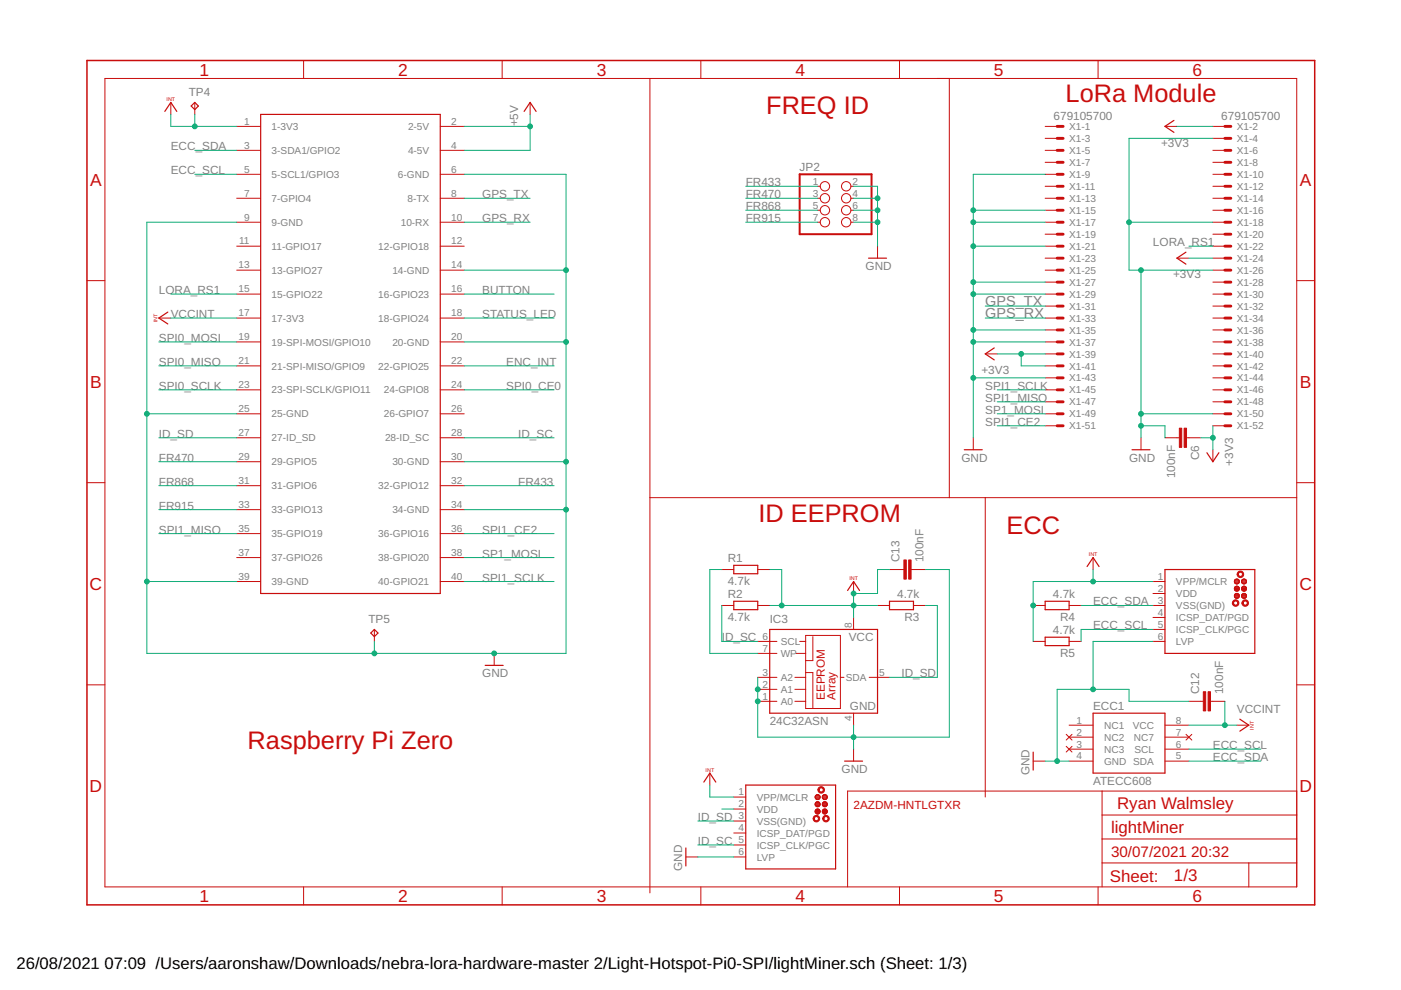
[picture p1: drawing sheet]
<svg xmlns="http://www.w3.org/2000/svg" width="297mm" height="210mm" viewBox="0 0 297 210" stroke-linecap="round" stroke-linejoin="round" font-family="sans-serif">
<g fill="none" stroke="#c90d0c" stroke-width=".21">
<path d="M22.2 16.6h252.7v171.4h-252.7zM64.4 12.8v3.8M106.5 12.8v3.8M137.8 16.6v172.7M148.6 12.8v3.8M190.7 12.8v3.8M201.3 16.6v88.9M232.8 12.8v3.8M36.2 21.7v2.6M41.3 21.7v2.6M50.2 26.8h5.1M50.2 31.9h5.1"/>
<path d="M50.2 37h5.1M93.3 26.8h5.1M93.3 31.9h5.1M93.3 37h5.1M112.4 21.7v2.6M173.4 39.5h.5M180.4 39.5h.6M221.6 26.8h2.5M221.6 31.9h2.5M221.6 37h2.5M221.6 29.3h2.5M221.6 34.4h2.5"/>
<path d="M221.6 39.5h2.5M247 26.8h2.5M257.2 26.8h2.5M257.2 31.9h2.5M257.2 37h2.5M257.2 29.3h2.5M257.2 34.4h2.5M257.2 39.5h2.5M18.4 59.5h3.8M50.2 42h5.1M50.2 47.1h5.1M50.2 52.2h5.1"/>
<path d="M50.2 57.3h5.1M93.3 42h5.1M93.3 47.1h5.1M93.3 52.2h5.1M93.3 57.3h5.1M173.4 42h.5M173.4 47.1h.5M173.4 44.6h.5M180.4 42h.6M180.4 47.1h.6M180.4 44.6h.6M186.1 52.2v2.5"/>
<path d="M221.6 42h2.5M221.6 47.1h2.5M221.6 52.2h2.5M221.6 57.3h2.5M221.6 44.6h2.5M221.6 49.7h2.5M221.6 54.7h2.5M221.6 59.8h2.5M249.5 54.7h2.6M257.2 42h2.5M257.2 47.1h2.5M257.2 52.2h2.5"/>
<path d="M257.2 57.3h2.5M257.2 44.6h2.5M257.2 49.7h2.5M257.2 54.7h2.5M257.2 59.8h2.5M274.9 59.5h3.8M33.7 67.4h2.5M50.2 62.4h5.1M50.2 67.4h5.1M50.2 72.5h5.1M50.2 77.6h5.1M93.3 62.4h5.1"/>
<path d="M93.3 67.4h5.1M93.3 72.5h5.1M93.3 77.6h5.1M208.9 75h2.5M221.6 62.4h2.5M221.6 67.4h2.5M221.6 72.5h2.5M221.6 77.6h2.5M221.6 64.9h2.5M221.6 70h2.5M221.6 75h2.5M257.2 62.4h2.5"/>
<path d="M257.2 67.4h2.5M257.2 72.5h2.5M257.2 77.6h2.5M257.2 64.9h2.5M257.2 70h2.5M257.2 75h2.5M50.2 82.7h5.1M50.2 87.7h5.1M50.2 92.8h5.1M50.2 97.9h5.1M93.3 82.7h5.1M93.3 87.7h5.1"/>
<path d="M93.3 92.8h5.1M93.3 97.9h5.1M206.4 92.8v2.6M221.6 82.7h2.5M221.6 87.7h2.5M221.6 80.1h2.5M221.6 85.2h2.5M221.6 90.3h2.5M241.9 92.8v2.6M247 92.8h3M251.6 92.8h3M257.2 82.7h2.5"/>
<path d="M257.2 87.7h2.5M257.2 80.1h2.5M257.2 85.2h2.5M257.2 90.3h2.5M257.2 95.4v2.5M18.4 102.3h3.8M50.2 103h5.1M50.2 108.1h5.1M50.2 113.1h5.1M50.2 118.2h5.1M93.3 103h5.1M93.3 108.1h5.1"/>
<path d="M93.3 113.1h5.1M93.3 118.2h5.1M137.8 105.5h137.1M208.9 105.5v63.5M231.8 118.2v2.6M274.9 102.3h3.8M50.2 123.3h5.1M79.4 133.5v2.5M93.3 123.3h5.1M104.8 138.5v2.6M153 128.4h2.6M153 120.8h2.6"/>
<path d="M160.7 136h4M160.7 138.5h4M160.7 128.4h2.5M160.7 120.8h2.5M168.8 138.5h2M169.5 136h1.3M170.8 134.7h7.4v15.5h-7.4zM172.3 135v5.1h-1.5M181 123.3v2.5M181 130.9v2.6M186.1 128.4h2.5M188.6 120.8h3"/>
<path d="M193.2 120.8h3M193.7 128.4h2.5M219.1 136h2.5M219.1 128.4h2.5M226.7 136h2.5M226.7 128.4h2.5M244.5 123.3h2.5M244.5 136h2.5M244.5 125.8h2.5M244.5 128.4h2.5M244.5 130.9h2.5M244.5 133.5h2.5"/>
<path d="M18.4 145.2h3.8M160.7 143.6h4M160.7 146.2h4M160.7 148.7h4M168.5 143.6h2.3M168.5 146.2h2.3M168.5 148.7h2.3M170.8 142.6h1.5v7.6M178.2 143.6h.7M181 151.2v2.6M181 158.8v2.6M184.3 143.6h4.3"/>
<path d="M226.1 155.7l1.2 1.2M226.1 158.2l1.2 1.2M226.7 153.8h5.1M226.7 156.3h5.1M226.7 158.8h5.1M227.3 155.7l-1.2 1.2M227.3 158.2l-1.2 1.2M247 153.8h5.1M247 156.3h5.1M247 158.8h5.1M251.5 155.7l1.2 1.2M252.1 148.7h3"/>
<path d="M252.7 155.7l-1.2 1.2M256.6 148.7h3.1M262.2 153.8h2.6M274.9 145.2h3.8M150.5 163.9v2.6M155.6 169h2.5M155.6 171.5h2.5M155.6 174.1h2.5M155.6 176.6h2.5M155.6 179.2h2.5M219.1 161.4h2.5M226.7 161.4h5.1"/>
<path d="M233.7 167.7v20.3M233.7 177.9h41.2M233.7 172.8h41.2M247 161.4h5.1M274.9 167.7h-95.2v20.3M64.4 188v3.9M106.5 188v3.9M145.4 181.7h2.6M148.6 188v3.9M155.6 181.7h2.5M190.7 188v3.9M232.8 188v3.9"/>
<path d="M233.7 183h41.2M264.8 183v5"/>
<circle cx="174.9" cy="39.5" r=".99"/>
<circle cx="179.4" cy="39.5" r=".99"/>
<circle cx="174.9" cy="42" r=".99"/>
<circle cx="174.9" cy="44.6" r=".99"/>
<circle cx="174.9" cy="47.1" r=".99"/>
<circle cx="179.4" cy="42" r=".99"/>
<circle cx="179.4" cy="47.1" r=".99"/>
<circle cx="179.4" cy="44.6" r=".99"/>
</g>
<path d="M18.4 12.8h260.3v179.1h-260.3z" fill="none" stroke="#c90d0c" stroke-width=".32"/>
<g fill="none" stroke="#c90d0c" stroke-width=".25">
<path d="M34.9 23.6l1.3-1.9 1.3 1.9M41.3 21.7l.8 .8-.8 .7-.8-.7zM55.3 24.3h38v101.5h-38zM111.1 23.6l1.3-1.9 1.3 1.9M248.9 25.5l-1.9 1.3 1.9 1.3M184.1 54.7h3.9M251.4 53.5l-1.9 1.2 1.9 1.3M35.6 66.2l-1.9 1.2 1.9 1.3M210.8 73.8l-1.9 1.2 1.9 1.3M204.4 95.4h3.9M240 95.4h3.8M255.9 96l1.3 1.9 1.2-1.9"/>
<path d="M155.6 119.9h5.1v1.7h-5.1zM78.6 134.2l.8-.7 .7 .7-.7 .8zM155.6 127.5h5.1v1.8h-5.1zM163.2 133.5h22.9v17.7h-22.9zM179.7 125.2l1.3-1.9 1.2 1.9M188.6 127.5h5.1v1.8h-5.1zM221.6 127.5h5.1v1.8h-5.1zM221.6 135.1h5.1v1.8h-5.1zM230.5 120.1l1.3-1.9 1.2 1.9M247 120.8h19v17.7h-19zM261.7 123.2h1M261.7 124.8h1"/>
<path d="M261.7 126.3h1M261.7 123.4h1M261.7 123.2a.5 .5 0 0 0 .5 .6 .5 .5 0 0 0 .5-.6M261.7 125h1M261.8 126.1a.52 .52 0 0 0 .1 .6 .52 .52 0 0 0 .7 0M261.8 126.5h.9M261.8 126.1h.9M261.8 124.5h.9M261.8 123l.3-.2 .5 .2M261.8 123h.8M261.8 123l-.1 .2M261.9 123.6h.7"/>
<path d="M261.9 125.2h.7M261.9 126.7h.6M262.1 125.9h.3M262.1 125.8l-.3 .3M262.3 125.8l.4 .3M262.6 124.5a.51 .51 0 0 0-.7 0 .51 .51 0 0 0 0 .7M262.6 124.5a.51 .51 0 0 1 0 .7 .51 .51 0 0 1-.7 0M262.6 123l.1 .2M262.7 126.1l-.1 .6M263.2 123.2h1M263.2 124.8h1.1M263.2 126.3h1.1"/>
<path d="M263.3 123.2a.5 .5 0 0 0 .5 .6 .5 .5 0 0 0 .4-.6M263.3 123.4h.9M263.3 125h.9M263.3 126.5h.9M263.3 126.1h.9M263.3 124.5h.9M263.4 123l-.1 .2M263.4 123l.3-.2 .5 .2M263.4 123h.8M263.4 123.6h.7M263.4 125.2h.7M263.5 126.7h.6"/>
<path d="M263.6 125.9h.3M263.7 125.8a.51 .51 0 0 0-.4 .8 .51 .51 0 0 0 .8 .1M263.9 125.8a.51 .51 0 0 1 .4 .4 .51 .51 0 0 1-.2 .5M264.2 123v.2M264.2 124.5a.51 .51 0 0 0-.8 0 .51 .51 0 0 0 0 .7M264.2 124.5a.51 .51 0 0 1-.1 .7 .51 .51 0 0 1-.7 0M102.9 141.1h3.8M219.1 159.5v3.8M231.8 151.2h15.2v12.7h-15.2zM262.9 152.5l1.9 1.3-1.9 1.2M145.4 179.8v3.8M149.2 165.8l1.3-1.9 1.3 1.9"/>
<path d="M158.1 166.5h19.1v17.7h-19.1zM172.8 169h1.1M172.8 170.5h1.1M172.8 172.1h1.1M172.9 169.2h.9M172.9 170.3v.5M172.9 171.8v.5l.3 .3M172.9 170.8a.5 .5 0 0 0 .4 .2 .5 .5 0 0 0 .5-.2M172.9 170.8h.9M172.9 170.3h.9M172.9 171.9h.9M172.9 168.7h.9"/>
<path d="M172.9 172.3h.9M173 171.6l-.1 .2M173 171.6h.5l.3 .2M173.1 169.4h.5M173.1 171.6h.6M173.1 171h.5M173.1 170.1h.5M173.1 170.1l-.2 .2M173.1 170.1l.4-.1 .3 .3M173.2 168.5h.3M173.2 172.5h.3M173.8 170.3l.1 .2"/>
<path d="M173.8 171.8v.5l-.3 .3M173.9 169a.51 .51 0 0 1-.3 .5 .51 .51 0 0 1-.6-.1M173.9 169a.51 .51 0 0 0-.8-.5 .51 .51 0 0 0-.1 .9M173.9 170.5l-.1 .3M174.4 169h1M174.4 170.5h1M174.4 172.1h1M174.4 170.3v.5M174.4 171.8v.5l.4 .3M174.4 169.2h.9M174.4 170.8a.5 .5 0 0 0 .5 .2 .5 .5 0 0 0 .4-.2M174.4 170.8h.9"/>
<path d="M174.4 170.3h.9M174.4 171.9h.9M174.4 168.7h.9M174.4 172.3h.9M174.6 169.4h.6M174.6 171.6h.6M174.6 171h.5M174.6 170.1h.5M174.6 170.1l-.2 .2M174.6 170.1l.4-.1 .3 .3M174.7 168.5h.3M174.7 172.5h.3"/>
<path d="M175.2 171.6h-.4l-.4 .2M175.2 171.6l.1 .2M175.3 170.3l.1 .2M175.3 171.8v.5l-.3 .3M175.4 170.5l-.1 .3M179.1 161.4h3.8"/>
<circle cx="174.9" cy="169" r=".51"/>
</g>
<g fill="none" stroke="#c90d0c" stroke-width=".61">
<path d="M224.1 26.8h1.3M224.1 29.3h1.3M224.1 31.9h1.3M224.1 34.4h1.3M224.1 37h1.3M224.1 39.5h1.3M259.7 26.8h1.3M259.7 29.3h1.3M259.7 31.9h1.3M259.7 34.4h1.3M259.7 37h1.3M259.7 39.5h1.3"/>
<path d="M224.1 42h1.3M224.1 44.6h1.3M224.1 47.1h1.3M224.1 49.7h1.3M224.1 52.2h1.3M224.1 54.7h1.3M224.1 57.3h1.3M224.1 59.8h1.3M259.7 42h1.3M259.7 44.6h1.3M259.7 47.1h1.3M259.7 49.7h1.3"/>
<path d="M259.7 52.2h1.3M259.7 54.7h1.3M259.7 57.3h1.3M259.7 59.8h1.3M224.1 62.4h1.3M224.1 64.9h1.3M224.1 67.4h1.3M224.1 70h1.3M224.1 72.5h1.3M224.1 75h1.3M224.1 77.6h1.3M259.7 62.4h1.3"/>
<path d="M259.7 64.9h1.3M259.7 67.4h1.3M259.7 70h1.3M259.7 72.5h1.3M259.7 75h1.3M259.7 77.6h1.3M224.1 80.1h1.3M224.1 82.7h1.3M224.1 85.2h1.3M224.1 87.7h1.3M224.1 90.3h1.3M259.7 80.1h1.3"/>
<path d="M259.7 82.7h1.3M259.7 85.2h1.3M259.7 87.7h1.3M259.7 90.3h1.3"/>
</g>
<g fill="#c90d0c" stroke="#c90d0c" stroke-width=".21">
<path d="M250 90.8h.5v4h-.5z"/>
<path d="M251.1 90.8h.5v4h-.5z"/>
<path d="M256.1 146.7h.5v4h-.5z"/>
<path d="M255.1 146.7h.5v4h-.5z"/>
<path d="M192.7 118.7h.5v4.1h-.5z"/>
<path d="M191.6 118.7h.6v4.1h-.6z"/>
</g>
<path d="M169.5 37h15.3v12.7h-15.3z" fill="none" stroke="#c90d0c" stroke-width=".42"/>
<g fill="#c90d0c" stroke="#c90d0c" stroke-width=".21">
<path d="M262.5 121.3a.69 .69 0 0 1 1.1 .1 .69 .69 0 0 1-.4 1.1 .69 .69 0 0 1-.9-.7h.3a.44 .44 0 0 1 .5-.5 .44 .44 0 0 1 .2 .7 .44 .44 0 0 1-.7-.1v-.1h-.3z" fill-rule="evenodd"/>
<path d="M261.5 127.4a.69 .69 0 0 1 1.1 .1 .69 .69 0 0 1-.4 1 .69 .69 0 0 1-.9-.6h.2a.44 .44 0 0 1 .6-.5 .44 .44 0 0 1 .2 .7 .44 .44 0 0 1-.7-.1l-.1-.1h-.2z" fill-rule="evenodd"/>
<path d="M263.5 127.4a.69 .69 0 0 1 1.1 .1 .69 .69 0 0 1-.4 1 .69 .69 0 0 1-.9-.6h.3a.44 .44 0 0 1 .5-.5 .44 .44 0 0 1 .2 .7 .44 .44 0 0 1-.7-.1v-.1h-.3z" fill-rule="evenodd"/>
<path d="M173.6 167a.69 .69 0 0 1 1.1 .1 .69 .69 0 0 1-.4 1 .69 .69 0 0 1-.9-.6h.3a.44 .44 0 0 1 .6-.4 .44 .44 0 0 1 .1 .7 .44 .44 0 0 1-.7-.2v-.1h-.3z" fill-rule="evenodd"/>
<path d="M172.6 173.1a.69 .69 0 0 1 1.1 .1 .69 .69 0 0 1-.4 1 .69 .69 0 0 1-.9-.6h.3a.44 .44 0 0 1 .6-.4 .44 .44 0 0 1 .1 .7 .44 .44 0 0 1-.7-.2v-.1h-.3z" fill-rule="evenodd"/>
<path d="M174.6 173.1a.69 .69 0 0 1 1.1 .1 .69 .69 0 0 1-.4 1 .69 .69 0 0 1-.9-.6h.3a.44 .44 0 0 1 .6-.4 .44 .44 0 0 1 .1 .7 .44 .44 0 0 1-.7-.2v-.1h-.3z" fill-rule="evenodd"/>
</g>
<g fill="none" stroke="#0dab76" stroke-width=".21">
<path d="M36.2 24.3v2.5h14M41.3 37h8.9M41.3 31.9h8.9M41.3 24.3v2.5M98.4 37h21.6v101.5h-88.9v-91.4h19.1M98.4 26.8h14M112.4 24.3v7.6h-14M158.1 39.5h15.3M181 39.5h5.1v12.7M221.6 37h-15.2v55.8M249.5 26.8h7.7M257.2 29.3h-17.8v28h17.8"/>
<path d="M98.4 47.1h14M98.4 57.3h21.6M98.4 42h14M158.1 47.1h15.3M158.1 44.6h15.3M158.1 42h15.3M181 47.1h5.1M181 44.6h5.1M181 42h5.1M206.4 59.8h15.2M206.4 52.2h15.2M206.4 47.1h15.2"/>
<path d="M206.4 44.6h15.2M239.4 47.1h17.8M241.9 57.3v35.5M252.1 52.2h5.1M252.1 54.7h5.1M33.7 72.5h16.5M33.7 77.6h16.5M36.2 62.4h14M36.2 67.4h14M98.4 62.4h19.1M98.4 72.5h21.6M98.4 77.6h19.1"/>
<path d="M98.4 67.4h19.1M206.4 62.4h15.2M206.4 70h15.2M206.4 72.5h15.2M208.9 67.4h12.7M208.9 64.9h12.7M211.4 75h10.2M216.5 75v2.6h5.1M31.1 87.7h19.1M33.7 97.9h16.5M33.7 92.8h16.5M33.7 82.7h16.5"/>
<path d="M98.4 97.9h21.6M98.4 92.8h19.1M98.4 82.7h19.1M206.4 80.1h15.2M211.4 87.7h10.2M211.4 90.3h10.2M211.4 82.7h10.2M211.4 85.2h10.2M241.9 87.7h15.3M241.9 90.3h5.1v2.5M254.6 92.8h2.6M257.2 90.3v5.1"/>
<path d="M33.7 108.1h16.5M33.7 113.1h16.5M33.7 103h16.5M98.4 108.1h21.6M98.4 113.1h19.1M98.4 118.2h19.1M98.4 103h19.1M31.1 123.3h19.1M79.4 136v2.5M98.4 123.3h19.1M153 120.8h-2.5v17.7h10.2M153 128.4v7.6h7.7"/>
<path d="M163.2 120.8h2.5v7.6M163.2 128.4h22.9M188.6 120.8h-2.5v5h-5.1v5.1M196.2 120.8h5.1v35.5h-40.6v-12.7M196.2 128.4h2.5v15.2h-10.1M229.2 128.4h15.3M231.8 120.8v2.5M244.5 123.3h-25.4v12.7M244.5 136h-12.7v10.2M244.5 133.5h-15.3v2.5M181 153.8v5M252.1 148.7h-12.7v-2.5h-15.3v15.2"/>
<path d="M252.1 153.8h10.1M252.1 158.8h15.2M259.7 148.7v5.1M148 174.1h7.6M148 179.2h7.6M150.5 166.5v2.5h5.1M153 171.5h2.6M221.6 161.4h5.1M252.1 161.4h15.2M148 181.7h7.6"/>
</g>
<g fill="#0dab76" stroke="#0dab76" stroke-width=".21">
<circle cx="206.4" cy="80.1" r=".51"/>
<circle cx="206.4" cy="72.5" r=".51"/>
<circle cx="206.4" cy="70" r=".51"/>
<circle cx="206.4" cy="62.4" r=".51"/>
<circle cx="206.4" cy="59.8" r=".51"/>
<circle cx="206.4" cy="52.2" r=".51"/>
<circle cx="206.4" cy="47.1" r=".51"/>
<circle cx="206.4" cy="44.6" r=".51"/>
<circle cx="241.9" cy="87.7" r=".51"/>
<circle cx="241.9" cy="57.3" r=".51"/>
<circle cx="239.4" cy="47.1" r=".51"/>
<circle cx="241.9" cy="90.3" r=".51"/>
<circle cx="120" cy="57.3" r=".51"/>
<circle cx="120" cy="72.5" r=".51"/>
<circle cx="120" cy="97.9" r=".51"/>
<circle cx="120" cy="108.1" r=".51"/>
<circle cx="31.1" cy="123.3" r=".51"/>
<circle cx="31.1" cy="87.7" r=".51"/>
<circle cx="104.8" cy="138.5" r=".51"/>
<circle cx="79.4" cy="138.5" r=".51"/>
<circle cx="186.1" cy="42" r=".51"/>
<circle cx="186.1" cy="44.6" r=".51"/>
<circle cx="186.1" cy="47.1" r=".51"/>
<circle cx="224.1" cy="161.4" r=".51"/>
<circle cx="231.8" cy="146.2" r=".51"/>
<circle cx="160.7" cy="146.2" r=".51"/>
<circle cx="160.7" cy="148.7" r=".51"/>
<circle cx="181" cy="156.3" r=".51"/>
<circle cx="216.5" cy="75" r=".51"/>
<circle cx="257.2" cy="92.8" r=".51"/>
<circle cx="112.4" cy="26.8" r=".51"/>
<circle cx="259.7" cy="153.8" r=".51"/>
<circle cx="219.1" cy="128.4" r=".51"/>
<circle cx="231.8" cy="123.3" r=".51"/>
<circle cx="181" cy="128.4" r=".51"/>
<circle cx="165.7" cy="128.4" r=".51"/>
<circle cx="181" cy="125.8" r=".51"/>
<circle cx="41.3" cy="26.8" r=".51"/>
</g>
<g font-size="5.4" fill="#c90d0c">
<text x="225.9" y="21.7">LoRa Module</text>
<text x="162.4" y="24.3">FREQ ID</text>
<text x="160.8" y="110.6">ID EEPROM</text>
<text x="213.4" y="113.1">ECC</text>
<text x="52.5" y="158.8">Raspberry Pi Zero</text>
</g>
<g font-size="3.7" fill="#c90d0c">
<text x="42.3" y="16">1</text>
<text x="84.4" y="16">2</text>
<text x="126.5" y="16">3</text>
<text x="168.6" y="16">4</text>
<text x="210.7" y="16">5</text>
<text x="252.9" y="16">6</text>
<text x="19.1" y="39.4">A</text>
<text x="275.6" y="39.4">A</text>
<text x="19.1" y="82.2">B</text>
<text x="275.6" y="82.2">B</text>
<text x="19" y="125.1">C</text>
<text x="275.5" y="125.1">C</text>
<text x="19" y="167.9">D</text>
<text x="275.5" y="167.9">D</text>
<text x="42.3" y="191.2">1</text>
<text x="84.4" y="191.2">2</text>
<text x="126.5" y="191.2">3</text>
<text x="168.6" y="191.2">4</text>
<text x="210.7" y="191.2">5</text>
<text x="252.9" y="191.2">6</text>
</g>
<g font-size="3.6" fill="#c90d0c">
<text x="236.8" y="171.5">Ryan Walmsley</text>
<text x="235.6" y="176.6">lightMiner</text>
<text x="235.3" y="186.9">Sheet:</text>
<text x="248.9" y="186.8">1/3</text>
</g>
<g font-size="3.5">
<text x="3.5" y="205.4">26/08/2021</text>
<text x="22.2" y="205.4">07:09 /Users/aaronshaw/Downloads/nebra-lora-hardware-master 2/Light-Hotspot-Pi0-SPI/lightMiner.sch (Sheet: 1/3)</text>
</g>
<g font-size="3.2" fill="#c90d0c">
<text x="235.6" y="181.7">30/07/2021</text>
<text x="252.6" y="181.7">20:32</text>
</g>
<g font-size="3.1" fill="#808080">
<text x="208.9" y="64.9">GPS_TX</text>
<text x="208.9" y="67.4">GPS_RX</text>
</g>
<g font-size="2.5" fill="#808080">
<text x="40" y="20.4">TP4</text>
<text x="109.9" y="26.8" transform="rotate(-90 109.9 26.8)">+5V</text>
<text x="223.4" y="25.4">679105700</text>
<text x="258.9" y="25.4">679105700</text>
<text x="36.2" y="31.9">ECC_SDA</text>
<text x="246.2" y="31.1">+3V3</text>
<text x="36.2" y="37">ECC_SCL</text>
<text x="158.1" y="39.5">FR433</text>
<text x="169.5" y="36.3">JP2</text>
<text x="102.2" y="47.1">GPS_RX</text>
<text x="102.2" y="42">GPS_TX</text>
<text x="158.1" y="47.1">FR915</text>
<text x="158.1" y="44.6">FR868</text>
<text x="158.1" y="42">FR470</text>
<text x="244.5" y="52.2">LORA_RS1</text>
<text x="183.5" y="57.3">GND</text>
<text x="248.7" y="59">+3V3</text>
<text x="33.7" y="62.3">LORA_RS1</text>
<text x="102.2" y="62.3">BUTTON</text>
<text x="36.2" y="67.4">VCCINT</text>
<text x="102.2" y="67.4">STATUS_LED</text>
<text x="33.7" y="72.5">SPI0_MOSI</text>
<text x="33.7" y="77.6">SPI0_MISO</text>
<text x="107.3" y="77.6">ENC_INT</text>
<text x="33.7" y="82.7">SPI0_SCLK</text>
<text x="107.3" y="82.7">SPI0_CE0</text>
<text x="208.1" y="79.4">+3V3</text>
<text x="208.9" y="82.7">SPI1_SCLK</text>
<text x="208.9" y="85.2">SPI1_MISO</text>
<text x="208.9" y="87.7">SP1_MOSI</text>
<text x="33.7" y="92.8">ID_SD</text>
<text x="109.9" y="92.8">ID_SC</text>
<text x="208.9" y="90.3">SPI1_CE2</text>
<text x="33.7" y="97.9">FR470</text>
<text x="203.8" y="97.9">GND</text>
<text x="239.4" y="97.9">GND</text>
<text x="249.2" y="101.4" transform="rotate(-90 249.2 101.4)">100nF</text>
<text x="254.2" y="97.5" transform="rotate(-90 254.2 97.5)">C6</text>
<text x="261.5" y="98.7" transform="rotate(-90 261.5 98.7)">+3V3</text>
<text x="33.7" y="103">FR868</text>
<text x="109.9" y="103">FR433</text>
<text x="33.7" y="113.1">SPI1_MISO</text>
<text x="33.7" y="108.1">FR915</text>
<text x="102.2" y="113.1">SPI1_CE2</text>
<text x="102.2" y="118.2">SP1_MOSI</text>
<text x="154.3" y="119.3">R1</text>
<text x="190.7" y="119.2" transform="rotate(-90 190.7 119.2)">C13</text>
<text x="195.8" y="119.2" transform="rotate(-90 195.8 119.2)">100nF</text>
<text x="102.2" y="123.3">SPI1_SCLK</text>
<text x="154.3" y="124.1">4.7k</text>
<text x="154.3" y="131.7">4.7k</text>
<text x="154.3" y="126.9">R2</text>
<text x="190.2" y="126.8">4.7k</text>
<text x="191.7" y="131.6">R3</text>
<text x="223.2" y="126.8">4.7k</text>
<text x="224.8" y="131.6">R4</text>
<text x="231.8" y="128.4">ECC_SDA</text>
<text x="78.1" y="132.2">TP5</text>
<text x="153" y="136">I</text>
<text x="153.7" y="136">D_SC</text>
<text x="163.2" y="132.2">IC3</text>
<text x="180" y="136">VCC</text>
<text x="223.2" y="134.5">4.7k</text>
<text x="231.8" y="133.4">ECC_SCL</text>
<text x="102.2" y="143.6">GND</text>
<text x="191.1" y="143.6">ID_SD</text>
<text x="224.8" y="139.3">R5</text>
<text x="254.2" y="147.2" transform="rotate(-90 254.2 147.2)">C12</text>
<text x="259.3" y="147.2" transform="rotate(-90 259.3 147.2)">100nF</text>
<text x="163.2" y="153.8">24C32ASN</text>
<text x="180.2" y="150.5">GND</text>
<text x="231.8" y="150.5">ECC1</text>
<text x="262.2" y="151.2">VCCINT</text>
<text x="257.2" y="161.4">ECC_SDA</text>
<text x="257.2" y="158.8">ECC_SCL</text>
<text x="178.4" y="163.9">GND</text>
<text x="218.3" y="164.4" transform="rotate(-90 218.3 164.4)">GND</text>
<text x="231.8" y="166.5">ATECC608</text>
<text x="148" y="174.1">ID_SD</text>
<text x="148" y="179.2">ID_SC</text>
<text x="144.7" y="184.7" transform="rotate(-90 144.7 184.7)">GND</text>
</g>
<g font-size="2.5" fill="#c90d0c">
<text x="174.9" y="148.4" transform="rotate(-90 174.9 148.4)">EEPROM</text>
<text x="177.2" y="148.4" transform="rotate(-90 177.2 148.4)">Array</text>
<text x="181" y="171.5">2AZDM-HNTLGTXR</text>
</g>
<g font-size="2.1" fill="#808080">
<text x="51.7" y="26.4">1</text>
<text x="57.6" y="27.6">1-3V3</text>
<text x="86.5" y="27.6">2-5V</text>
<text x="95.7" y="26.4">2</text>
<text x="226.7" y="27.6">X1-1</text>
<text x="262.2" y="27.6">X1-2</text>
<text x="51.7" y="31.5">3</text>
<text x="57.6" y="32.6">3-SDA1/GPIO2</text>
<text x="86.5" y="32.6">4-5V</text>
<text x="95.7" y="31.5">4</text>
<text x="226.7" y="30.1">X1-3</text>
<text x="226.7" y="32.6">X1-5</text>
<text x="226.7" y="35.2">X1-7</text>
<text x="262.2" y="30.1">X1-4</text>
<text x="262.2" y="32.6">X1-6</text>
<text x="262.2" y="35.2">X1-8</text>
<text x="51.7" y="36.6">5</text>
<text x="51.7" y="41.7">7</text>
<text x="57.6" y="37.7">5-SCL1/GPIO3</text>
<text x="84.4" y="37.7">6-GND</text>
<text x="95.7" y="36.6">6</text>
<text x="95.7" y="41.7">8</text>
<text x="172.4" y="39.1">1</text>
<text x="172.4" y="41.7">3</text>
<text x="180.8" y="39.1">2</text>
<text x="180.8" y="41.7">4</text>
<text x="226.7" y="37.7">X1-9</text>
<text x="226.7" y="40.3">X1-11</text>
<text x="262.2" y="37.7">X1-10</text>
<text x="262.2" y="40.3">X1-12</text>
<text x="51.7" y="46.8">9</text>
<text x="57.6" y="42.8">7-GPIO4</text>
<text x="57.6" y="47.9">9-GND</text>
<text x="85" y="47.9">10-RX</text>
<text x="86.4" y="42.8">8-TX</text>
<text x="95.7" y="46.8">10</text>
<text x="172.4" y="44.2">5</text>
<text x="172.4" y="46.8">7</text>
<text x="180.8" y="44.2">6</text>
<text x="180.8" y="46.8">8</text>
<text x="226.7" y="42.8">X1-13</text>
<text x="226.7" y="45.3">X1-15</text>
<text x="226.7" y="47.9">X1-17</text>
<text x="262.2" y="42.8">X1-14</text>
<text x="262.2" y="45.3">X1-16</text>
<text x="262.2" y="47.9">X1-18</text>
<text x="50.7" y="51.8">11</text>
<text x="57.6" y="53">11-GPIO17</text>
<text x="80.2" y="53">12-GPIO18</text>
<text x="95.7" y="51.8">12</text>
<text x="226.7" y="50.4">X1-19</text>
<text x="226.7" y="53">X1-21</text>
<text x="262.2" y="50.4">X1-20</text>
<text x="262.2" y="53">X1-22</text>
<text x="50.6" y="56.9">13</text>
<text x="57.6" y="58">13-GPIO27</text>
<text x="83.2" y="58">14-GND</text>
<text x="95.7" y="56.9">14</text>
<text x="226.7" y="55.5">X1-23</text>
<text x="226.7" y="58">X1-25</text>
<text x="262.2" y="55.5">X1-24</text>
<text x="262.2" y="58">X1-26</text>
<text x="50.6" y="62">15</text>
<text x="57.6" y="63.1">15-GPIO22</text>
<text x="80.2" y="63.1">16-GPIO23</text>
<text x="95.7" y="62">16</text>
<text x="226.7" y="60.6">X1-27</text>
<text x="226.7" y="63.1">X1-29</text>
<text x="226.7" y="65.6">X1-31</text>
<text x="262.2" y="60.6">X1-28</text>
<text x="262.2" y="63.1">X1-30</text>
<text x="262.2" y="65.6">X1-32</text>
<text x="50.6" y="67.1">17</text>
<text x="57.6" y="68.2">17-3V3</text>
<text x="80.2" y="68.2">18-GPIO24</text>
<text x="95.7" y="67.1">18</text>
<text x="226.7" y="68.2">X1-33</text>
<text x="226.7" y="70.7">X1-35</text>
<text x="262.2" y="68.2">X1-34</text>
<text x="262.2" y="70.7">X1-36</text>
<text x="50.6" y="72.1">19</text>
<text x="50.6" y="77.2">21</text>
<text x="57.6" y="73.3">19-SPI-MOSI/GPIO10</text>
<text x="83.2" y="73.3">20-GND</text>
<text x="95.7" y="72.1">20</text>
<text x="95.7" y="77.2">22</text>
<text x="226.7" y="73.3">X1-37</text>
<text x="226.7" y="75.8">X1-39</text>
<text x="262.2" y="73.3">X1-38</text>
<text x="262.2" y="75.8">X1-40</text>
<text x="50.6" y="82.3">23</text>
<text x="57.6" y="78.3">21-SPI-MISO/GPIO9</text>
<text x="57.6" y="83.4">23-SPI-SCLK/GPIO11</text>
<text x="80.2" y="78.3">22-GPIO25</text>
<text x="81.4" y="83.4">24-GPIO8</text>
<text x="95.7" y="82.3">24</text>
<text x="226.7" y="78.3">X1-41</text>
<text x="226.7" y="80.9">X1-43</text>
<text x="226.7" y="83.4">X1-45</text>
<text x="262.2" y="78.3">X1-42</text>
<text x="262.2" y="80.9">X1-44</text>
<text x="262.2" y="83.4">X1-46</text>
<text x="50.6" y="87.4">25</text>
<text x="57.6" y="88.5">25-GND</text>
<text x="81.4" y="88.5">26-GPIO7</text>
<text x="95.7" y="87.4">26</text>
<text x="226.7" y="86">X1-47</text>
<text x="226.7" y="88.5">X1-49</text>
<text x="262.2" y="86">X1-48</text>
<text x="262.2" y="88.5">X1-50</text>
<text x="50.6" y="92.5">27</text>
<text x="57.6" y="93.6">27-ID_SD</text>
<text x="81.6" y="93.6">28-ID_SC</text>
<text x="95.7" y="92.5">28</text>
<text x="226.7" y="91">X1-51</text>
<text x="262.2" y="91">X1-52</text>
<text x="50.6" y="97.5">29</text>
<text x="57.6" y="98.7">29-GPIO5</text>
<text x="83.2" y="98.7">30-GND</text>
<text x="95.7" y="97.5">30</text>
<text x="50.6" y="102.6">31</text>
<text x="50.6" y="107.7">33</text>
<text x="57.6" y="103.7">31-GPIO6</text>
<text x="80.2" y="103.7">32-GPIO12</text>
<text x="95.7" y="102.6">32</text>
<text x="95.7" y="107.7">34</text>
<text x="50.6" y="112.8">35</text>
<text x="57.6" y="108.8">33-GPIO13</text>
<text x="57.6" y="113.9">35-GPIO19</text>
<text x="80.2" y="113.9">36-GPIO16</text>
<text x="83.2" y="108.8">34-GND</text>
<text x="95.7" y="112.8">36</text>
<text x="50.6" y="117.9">37</text>
<text x="57.6" y="119">37-GPIO26</text>
<text x="80.2" y="119">38-GPIO20</text>
<text x="95.7" y="117.9">38</text>
<text x="50.6" y="122.9">39</text>
<text x="57.6" y="124.1">39-GND</text>
<text x="80.2" y="124.1">40-GPIO21</text>
<text x="95.7" y="122.9">40</text>
<text x="245.5" y="122.9">1</text>
<text x="245.5" y="125.5">2</text>
<text x="249.3" y="124.1">VPP/MCLR</text>
<text x="245.5" y="128">3</text>
<text x="245.5" y="130.6">4</text>
<text x="249.3" y="126.6">VDD</text>
<text x="249.3" y="129.1">VSS(GND)</text>
<text x="249.3" y="131.7">ICSP_DAT/PGD</text>
<text x="161.6" y="135.6">6</text>
<text x="165.5" y="136.8">SCL</text>
<text x="180.6" y="133.1" transform="rotate(-90 180.6 133.1)">8</text>
<text x="245.5" y="133.1">5</text>
<text x="245.5" y="135.6">6</text>
<text x="249.3" y="134.2">ICSP_CLK/PGC</text>
<text x="249.3" y="136.8">LVP</text>
<text x="161.6" y="143.3">3</text>
<text x="161.6" y="138.2">7</text>
<text x="165.5" y="139.3">WP</text>
<text x="186.4" y="143.3">5</text>
<text x="161.6" y="148.3">1</text>
<text x="161.6" y="145.8">2</text>
<text x="165.5" y="149.4">A0</text>
<text x="165.5" y="146.9">A1</text>
<text x="165.5" y="144.4">A2</text>
<text x="179.3" y="144.4">SDA</text>
<text x="180.6" y="152.8" transform="rotate(-90 180.6 152.8)">4</text>
<text x="228.2" y="153.4">1</text>
<text x="228.2" y="155.9">2</text>
<text x="234.1" y="154.5">NC1</text>
<text x="240.2" y="154.5">VCC</text>
<text x="249.3" y="155.9">7</text>
<text x="249.3" y="153.4">8</text>
<text x="228.2" y="161">4</text>
<text x="228.2" y="158.5">3</text>
<text x="234.1" y="157.1">NC2</text>
<text x="234.1" y="159.6">NC3</text>
<text x="240.4" y="157.1">NC7</text>
<text x="240.5" y="159.6">SCL</text>
<text x="249.3" y="158.5">6</text>
<text x="249.3" y="161">5</text>
<text x="234.1" y="162.1">GND SDA</text>
<text x="156.6" y="168.6">1</text>
<text x="156.6" y="171.2">2</text>
<text x="156.6" y="173.7">3</text>
<text x="160.4" y="169.8">VPP/MCLR</text>
<text x="160.4" y="172.3">VDD</text>
<text x="156.6" y="176.3">4</text>
<text x="156.6" y="178.8">5</text>
<text x="160.4" y="174.8">VSS(GND)</text>
<text x="160.4" y="177.4">ICSP_DAT/PGD</text>
<text x="160.4" y="179.9">ICSP_CLK/PGC</text>
<text x="156.6" y="181.3">6</text>
<text x="160.4" y="182.5">LVP</text>
</g>
<g font-size="1.1" fill="#c90d0c">
<text x="35.3" y="21.5">INT</text>
<text x="33.4" y="68.3" transform="rotate(-90 33.4 68.3)">INT</text>
<text x="230.9" y="118">INT</text>
<text x="180.1" y="123">INT</text>
<text x="265.8" y="154.7" transform="rotate(-90 265.8 154.7)">INT</text>
<text x="149.6" y="163.7">INT</text>
</g>
</svg>
